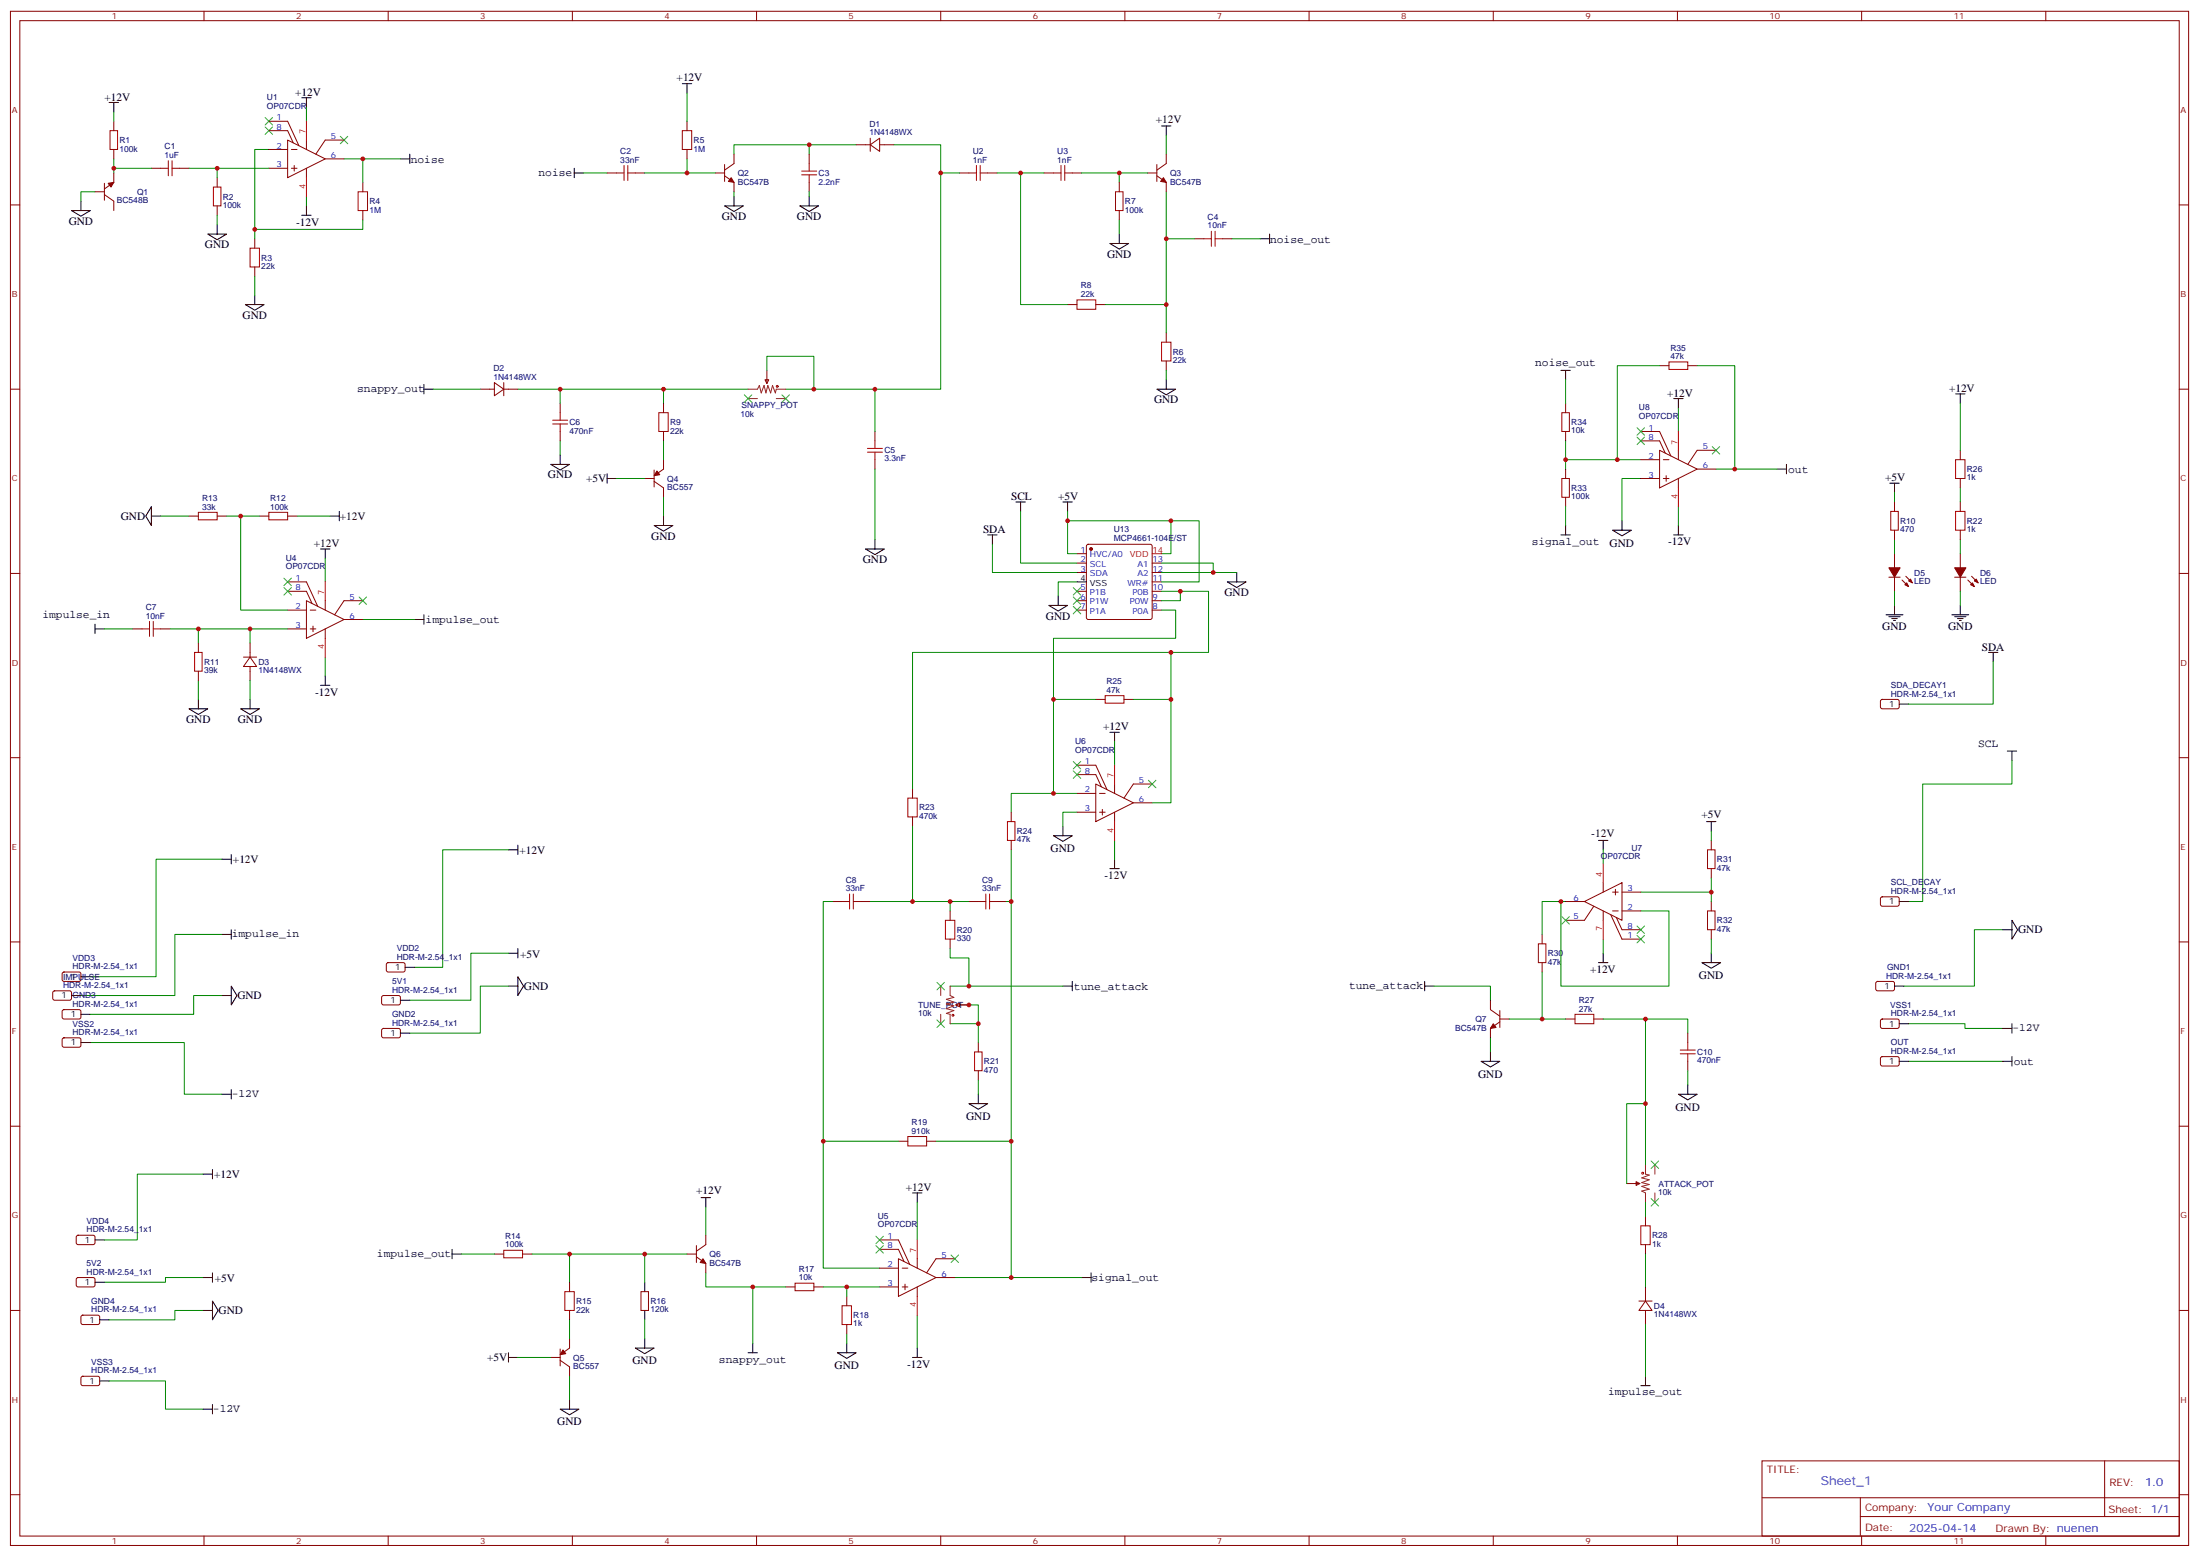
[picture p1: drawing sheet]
<svg xmlns="http://www.w3.org/2000/svg" width="826mm" height="584mm" viewBox="0 0 826 584" stroke-linecap="round" stroke-linejoin="round" font-family="sans-serif">
<g fill="none" stroke="#870000" stroke-width=".38">
<path d="M3.9 4.2h817.8v575.8h-817.8zM7.4 7.8h810.7v568.6h-810.7zM76.6 4.2v3.6M145.7 4.2v3.6M214.9 4.2v3.6M284 4.2v3.6M353.2 4.2v3.6M422.3 4.2v3.6M491.5 4.2v3.6M560.6 4.2v3.6M629.7 4.2v3.6M698.9 4.2v3.6"/>
<path d="M768 4.2v3.6M42.7 45.5v3.5M42.7 56.1v3.5M100.9 56.1h7.1M100.9 49h7.1l2.1 4.6M100.9 45.5h7.1l4.2 9.2M108 52.6l14.1 7-14.1 7.1zM109.4 56.1h2.1M115 52.6v3.5M122.1 59.6h7.1M129.2 52.6h-7.1l-3.5 5.3M257.9 45.5v3.5"/>
<path d="M257.9 56.1v3.5M275.6 57.9v3.5l-3.6 2.5M303.8 57.9v3.5M321.4 54.3h5.3M326.7 54.3l3.5-2.4v4.9zM326.7 51.9v4.9M330.2 54.3h5.3M437.8 57.9v3.5l-3.5 2.5M3.9 76.9h3.5M35.7 72h3.5M39.2 73l3.5 2.5v3.5M39.2 68.8v6.3"/>
<path d="M42.7 64.9v3.5l-3.5 2.5M56.8 63.1h3.6M67.4 63.1h3.5M81.5 66.7v3.5M81.5 77.3v3.5M100.9 63.1h7.1M109.4 63.1h2.1M110.5 62.1v2.1M115 63.1v3.6M136.2 68.4v3.6M136.2 79v3.5M227.9 64.9h3.6"/>
<path d="M238.5 64.9h3.5M268.5 64.9h3.5M272 61.7v6.4M272 66l3.6 2.4v3.6M303.8 68.4v3.6M360.2 64.9h3.5M370.8 64.9h3.5M392 64.9h3.5M402.6 64.9h3.5M420.2 68.4v3.6M420.2 79v3.5M430.8 64.9h3.5"/>
<path d="M434.3 61.7v6.4M434.3 66l3.5 2.4v3.6M818.1 76.9h3.6M95.6 89.6v3.5M448.4 89.6h3.5M459 89.6h3.5M95.6 100.2v3.5M400.8 114.3h3.5M411.4 114.3h3.5M287.9 139v4.9M437.8 124.9v3.5M437.8 135.5v3.5"/>
<path d="M623 137.2h3.6M633.6 137.2h3.6M3.9 146h3.5M180.3 146h5.3M185.6 143.6l3.5 2.4-3.5 2.5zM189.1 146h5.3M189.1 143.6v4.9M210.3 151.3v3.6M249.1 151.3v3.6M287.2 142.5h1.4l-.7 1.4zM587.8 151.3v3.6M818.1 146h3.6"/>
<path d="M210.3 161.9v3.6M242 179.6h3.6M245.6 176.4v6.3M249.1 161.9v3.6M249.1 172.5v3.5l-2.5 1.8M328.5 161.9v3.6M328.5 172.5v3.5M587.8 161.9v3.6M587.8 176v3.6M616 179.6h7M616 172.5h7M616 165.5h7l2.2 4.5"/>
<path d="M616 161.9h7l4.3 9.2M623 169l14.2 7-14.2 7.1zM624.5 179.6h2.1M624.5 172.5h2.1M625.5 178.5v2.1M630.1 169v3.5M630.1 179.6v3.5M637.2 176h7M644.2 169h-7l-3.6 5.3M735.9 169v3.5M735.9 179.6v3.5M70.9 193.7h3.6"/>
<path d="M81.5 193.7h3.6M97.4 193.7h3.5M108 193.7h3.5M245.6 180.6l3.5 2.5v3.5M587.8 186.6v3.5M711.2 188.4v3.5M711.2 199v3.5M735.9 188.4v3.5M735.9 199v3.5M3.9 215.2h3.5M108 218.4h7l4.3 9.1M404.3 207.8h3.5"/>
<path d="M404.3 211.3h3.5M404.3 214.8h3.5M408.1 204.5l.5-.2h23.2l.5 .2 .2 .5v26.8l-.2 .5-.5 .2h-23.2l-.5-.3-.3-.4v-26.8zM432.5 211.3h3.6M432.5 214.8h3.6M432.5 218.4h3.6M709.1 216.6h4.3M711.2 207.8v5.3M711.2 216.6v5.3M714.1 217.7l2.4 2.4M715.5 216.3l2.4 2.4M733.8 216.6h4.2"/>
<path d="M735.9 207.8v5.3M735.9 216.6v5.3M738.8 217.7l2.4 2.4M740.2 216.3l2.4 2.4M818.1 215.2h3.6M49.8 236h3.5M60.4 236h3.5M108 236h7M108 221.9h7l2.2 4.6M108 229h7M115 225.4l14.2 7.1-14.2 7zM116.5 236h2.1"/>
<path d="M116.5 229h2.1M117.5 234.9v2.2M122.1 225.4v3.6M122.1 236v3.5M129.2 232.5h7M136.2 225.4h-7l-3.6 5.3M404.3 221.9h3.5M404.3 225.4h3.5M404.3 229h3.5M432.5 221.9h3.6M432.5 225.4h3.6M432.5 229h3.6"/>
<path d="M74.5 241.3v3.5M74.5 251.9v3.5M91.4 246.6h4.9M93.9 246.6l2.4 3.5h-4.9zM93.9 241.3v5.3M93.9 250.1v5.3M411.4 262.5h3.5M422 262.5h3.5M706.2 262.7l.4-.2h6l.4 .7-.1 2.4-.6 .4-5.9-.1-.5-.6v-2.1zM3.9 284.3h3.5M342.6 296v3.5M404.3 297.7h7.1"/>
<path d="M404.3 290.7h7.1l2.1 4.6M404.3 287.2h7.1l4.2 9.1M411.4 294.2l14.1 7.1-14.1 7zM412.8 297.7h2.1M418.4 294.2v3.5M432.5 294.2h-7l-3.5 5.3M818.1 284.3h3.6M342.6 306.6v3.5M379.6 304.8v3.5M379.6 315.4v3.5M404.3 304.8h7.1M412.8 304.8h2.1"/>
<path d="M413.8 303.7v2.2M418.4 304.8v3.5M425.5 301.3h7M642.4 315.4v3.5M312.6 338.3h3.5M323.2 338.3h3.5M363.7 338.3h3.6M374.3 338.3h3.6M587.8 338.3h7M594.8 338.3l14.1-7v14.1zM601.9 331.3v3.5M605.4 334.8h2.1"/>
<path d="M606.5 333.7v2.1M608.9 334.8h7.1M642.4 326v3.5M642.4 338.3v3.5M706.2 336.8l.4-.3 6 .1 .4 .7-.1 2.3-.6 .5-5.9-.1-.5-.6v-2.1zM3.9 353.5h3.5M356.7 341.8v3.6M356.7 352.4v3.6M578.9 350.7v3.5M598.3 340.1l-3.5 5.3h-7M601.9 341.8v3.6M604.7 343.3l4.2 9.1h7.1"/>
<path d="M605.4 341.8h2.1M606.8 344.3l2.1 4.6h7.1M608.9 341.8h7.1M642.4 348.9v3.5M818.1 353.5h3.6M20 372l.5-.2 5.9 .1 .4 .6v2.4l-.7 .5-5.9-.1-.4-.7v-2.1zM23.6 365l.4-.2h5.9l.5 .7-.1 2.4-.6 .4-6-.1-.4-.6v-2.1zM23.6 379.1l.4-.2h5.9l.5 .7-.1 2.4-.6 .4-6-.1-.4-.6v-2.1zM143.5 373.8l.5-.2h5.9l.4 .7v2.4l-.7 .4h-5.9l-.4-.7v-2.1zM145.3 361.5l.4-.3 6 .1 .4 .6-.1 2.4-.6 .5-5.9-.1-.5-.6v-2.2zM358.8 377.1l1.4-.7v1.4zM358.8 377.1h4.9"/>
<path d="M559.5 375.4v3.5l3.6 2.5M563.1 379.2v6.4M578.9 361.2v3.6M704.4 368.5l.5-.2 5.9 .1 .4 .6v2.4l-.7 .4h-5.9l-.4-.7v-2.1zM23.6 389.7l.4-.2h5.9l.5 .7-.1 2.4-.6 .4-6-.1-.4-.6v-2.1zM143.5 386.1l.5-.2 5.9 .1 .4 .6v2.4l-.7 .5-5.9-.1-.4-.6v-2.2zM367.3 391.2v3.6M563.1 383.5l-3.6 2.4v3.6M563.1 382.4h3.5M587.8 382.4h3.5M598.3 382.4h3.6M633.6 387.7v3.5"/>
<path d="M633.6 398.3v3.5M706.2 382.6l.4-.2 6 .1 .4 .6-.1 2.4-.6 .4h-5.9l-.5-.7v-2.1zM706.2 396.7l.4-.2 6 .1 .4 .6-.1 2.4-.6 .4h-5.9l-.5-.7v-2.1zM367.3 401.8v3.5M3.9 422.6h3.5M337.3 428.3h3.5M347.9 428.3h3.5M818.1 422.6h3.6M610.7 444.1h4.9M614.2 443.4l1.4 .7-1.4 .8zM617.7 456.5v3.5M28.8 463.8l.5-.3 5.9 .1 .5 .7-.1 2.3-.6 .5-6-.1-.4-.6v-2.1z"/>
<path d="M28.8 479.6l.5-.2 5.9 .1 .5 .6-.1 2.4-.6 .5-6-.1-.4-.7v-2.1zM185.6 470.6h3.5M196.2 470.6h3.5M257.9 470.6h3.5M261.4 467.4v6.4M261.4 471.7l3.6 2.4v3.6M265 463.5v3.6l-3.6 2.4M330.2 475.9h7.1M330.2 468.8h7.1l2.1 4.6M330.2 465.3h7.1l4.2 9.2M337.3 472.4l14.1 7-14.1 7.1zM338.7 475.9h2.1"/>
<path d="M344.3 472.4v3.5M351.4 479.4h7.1M358.5 472.4h-7.1l-3.5 5.3M617.7 467.1v3.5M3.9 491.8h3.5M30.6 493.7l.5-.2 5.9 .1 .4 .6v2.4l-.7 .5-5.9-.1-.4-.6v-2.2zM213.8 481.2v3.5M213.8 491.8v3.5M240.6 484.7h2.9v7.1h-2.9zM295 483h3.5M305.5 483h3.6M317.9 486.5v3.5"/>
<path d="M317.9 497.1v3.5M330.2 483h7.1M338.7 483h2.1M339.8 481.9v2.1M344.3 483v3.5M615.3 488.2h4.9M617.7 488.2l2.5 3.6h-4.9zM617.7 483v5.2M617.7 491.8v5.3M818.1 491.8h3.6M30.6 516.7l.5-.2h5.9l.4 .7v2.4l-.7 .4-5.9-.1-.4-.6v-2.1zM206.8 509.4h3.5"/>
<path d="M210.3 506.2v6.4M210.3 510.5l3.5 2.4v3.6M213.8 502.4v3.5l-2.5 1.7M661.5 548.2h156.6v28.2h-156.6zM790.1 548.2v20.9M3.9 560.9h3.5M76.6 576.4v3.6M145.7 576.4v3.6M214.9 576.4v3.6M284 576.4v3.6M353.2 576.4v3.6M422.3 576.4v3.6"/>
<path d="M491.5 576.4v3.6M560.6 576.4v3.6M629.7 576.4v3.6M661.5 562.1h156.5M698.4 569.1h119.6M698.4 562.1v14.1M698.9 576.4v3.6M768 576.4v3.6M818.1 560.9h3.6"/>
</g>
<g fill="none" stroke="#000" stroke-width=".38">
<path d="M41 38.5h3.5M42.7 38.5v3.5M113.3 36.7h3.5M115 36.7v3.5M256.2 31.4h3.5M257.9 31.4v3.5M150.3 59.6h3.5M153.8 57.9v3.5M436.1 47.3h3.5M437.8 47.3v3.5M26.8 79h7.1l-3.5 2.1zM30.4 75.5v3.5"/>
<path d="M115 77.3v3.5M215.6 64.9h3.5M215.6 63.1v3.6M272 77.3h7.1l-3.5 2.1zM275.6 73.7v3.6M300.2 77.3h7.1l-3.5 2.1zM303.8 73.7v3.6M78 87.8h7.1l-3.6 2.2zM81.5 84.3v3.5M113.3 80.8h3.5M416.7 91.4h7l-3.5 2.1zM420.2 87.8v3.6"/>
<path d="M473.1 89.6h3.5M476.6 87.8v3.6M92.1 114.3h7.1l-3.6 2.1zM95.6 110.8v3.5M586 139h3.5M587.8 139v3.5M159.1 146h3.6M159.1 144.3v3.5M434.3 146h7.1l-3.6 2.2zM437.8 142.5v3.5M628.3 149.6h3.6M630.1 149.6v3.5"/>
<path d="M734.2 147.8h3.5M735.9 147.8v3.5M206.8 174.3h7l-3.5 2.1zM210.3 170.7v3.6M227.9 179.6h3.6M227.9 177.8v3.5M667.1 176h3.6M670.7 174.3v3.5M56.8 190.1v7.1l-2.1-3.5zM56.8 193.7h3.6M123.9 193.7h3.5M127.4 191.9v3.5"/>
<path d="M245.6 197.2h7l-3.5 2.1zM249.1 193.7v3.5M381.4 188.4h3.5M383.2 188.4v3.5M399 188.4h3.6M400.8 188.4v3.5M587.8 197.2v3.5M605.4 199h7.1l-3.6 2.1zM608.9 195.4v3.6M630.1 197.2v3.5M709.5 181.3h3.5M711.2 181.3v3.6"/>
<path d="M120.3 206h3.6M122.1 206v3.5M324.9 206h7.1l-3.5 2.1zM328.5 202.5v3.5M370.8 200.7h3.5M372.6 200.7v3.6M404.3 218.4h3.5M460.8 218.4h7l-3.5 2.1zM464.3 214.8v3.6M586 200.7h3.5M628.3 200.7h3.6M35.7 236h3.5"/>
<path d="M35.7 234.2v3.6M155.6 232.5h3.5M159.1 230.7v3.5M393.7 227.2h7.1l-3.5 2.1zM397.3 223.7v3.5M708.1 230.7h6.3M709.1 231.4h4.3M710.2 232.1h2.1M710.9 232.8h.7M711.2 227.2v3.5M732.8 230.7h6.3M733.8 231.4h4.2"/>
<path d="M734.9 232.1h2.1M735.6 232.8h.7M735.9 227.2v3.5M120.3 257.2h3.6M122.1 253.6v3.6M746.5 244.8h3.5M748.3 244.8v3.6M70.9 266h7.1l-3.5 2.1zM74.5 262.5v3.5M90.3 266h7.1l-3.5 2.1zM93.9 262.5v3.5M416.7 274.8h3.5"/>
<path d="M418.4 274.8v3.5M713 264.2h3.5M753.6 281.9h3.5M755.3 281.9v3.5M190.9 318.9h3.5M194.4 317.1v3.6M395.5 313.6h7.1l-3.6 2.1zM399 310.1v3.5M600.1 315.4h3.5M601.9 315.4v3.5M640.7 308.3h3.5M642.4 308.3v3.6"/>
<path d="M83.3 322.4h3.5M86.8 320.7v3.5M416.7 326h3.5M418.4 322.4v3.6M713 338.3h3.5M83.3 350.7h3.5M86.8 348.9v3.5M190.9 357.7h3.5M194.4 356v3.5M601.9 357.7v3.5M642.4 357.7v3.5M751.8 348.9h3.5"/>
<path d="M755.3 345.4l2.1 3.5-2.1 3.5zM26.8 373.6h3.6M30.4 366.5h3.5M83.3 373.6h3.5M86.8 370.1l2.1 3.5-2.1 3.5zM150.3 375.4h3.5M152.1 363h3.5M190.9 370.1h3.5M194.4 366.5l2.1 3.6-2.1 3.5zM399 370.1h3.6M402.6 368.3v3.5M534.8 370.1h3.6"/>
<path d="M534.8 368.3v3.5M600.1 361.2h3.5M638.9 361.2h7.1l-3.6 2.2zM711.2 370.1h3.6M30.4 380.6h3.5M30.4 391.2h3.5M150.3 387.7h3.5M556 398.3h7.1l-3.6 2.1zM559.5 394.8v3.5M713 398.3h3.5M713 384.2h3.5M751.8 398.3h3.5"/>
<path d="M751.8 385.9h3.5M755.3 384.2v3.5M755.3 396.5v3.5M83.3 410.6h3.5M86.8 408.9v3.5M363.7 414.2h7.1l-3.5 2.1zM367.3 410.6v3.6M630.1 410.6h7.1l-3.6 2.1zM633.6 407.1v3.5M79.8 438.9v3.5M76.2 440.6h3.6M263.2 449.4h3.5"/>
<path d="M265 449.4v3.6M342.6 447.7h3.5M344.3 447.7v3.5M35.7 465.3h3.5M76.2 479.4h3.6M79.8 477.7v3.5M169.7 470.6h3.5M169.7 468.8v3.6M406.1 479.4h3.5M409.6 477.7v3.5M35.7 481.2h3.5M37.4 495.3h3.6"/>
<path d="M76.2 491.8h3.6M79.8 488.2l2.1 3.6-2.1 3.5zM242 481.2v3.5M242 491.8v3.5M37.4 518.2h3.6M190.9 509.4h3.5M190.9 507.6v3.6M238.5 505.9h7.1l-3.6 2.1zM242 502.4v3.5M280.8 507.6h3.6M282.6 504.1v3.5M314.4 507.6h7l-3.5 2.2z"/>
<path d="M317.9 504.1v3.5M342.6 509.4h3.5M344.3 505.9v3.5M616 520h3.5M617.7 516.5v3.5M76.2 528.8h3.6M79.8 527v3.6M210.3 528.8h7l-3.5 2.1zM213.8 525.3v3.5"/>
</g>
<g fill="none" stroke="#008700" stroke-width=".38">
<path d="M257.9 34.9v10.6M42.7 42v3.5M42.7 59.6v5.3M100.9 56.1h-5.3v33.5M115 40.2v5.3M129.2 59.6h21.1M136.2 59.6v8.8M257.9 59.6v5.3h-15.9M303.8 54.3v3.6M321.4 54.3h-45.8v3.6M335.5 54.3h17.7v10.6h7M437.8 50.8v7.1"/>
<path d="M35.7 72h-5.3v3.5M42.7 63.1h14.1M70.9 63.1h10.6v3.6M81.5 63.1h19.4M115 73.7v3.6M219.1 64.9h8.8M257.9 64.9h10.6M275.6 72v1.7M303.8 72v1.7M353.2 64.9v81.1h-24.7v15.9M374.3 64.9h17.7M383.2 64.9v49.4h17.6"/>
<path d="M406.1 64.9h14.1v3.5M420.2 64.9h10.6M437.8 72v52.9M81.5 80.8v3.5M136.2 82.5v3.6h-40.6M420.2 82.5v5.3M437.8 89.6h10.6M462.5 89.6h10.6M95.6 103.7v7.1M414.9 114.3h22.9M287.9 139v-5.3h17.6v12.3M437.8 139v3.5"/>
<path d="M623 137.2h-15.8v35.3M637.2 137.2h14.1v38.8h-7.1M162.7 146h17.6M194.4 146h15.9M249.1 146h-38.8v5.3M280.8 146h-31.7v5.3M295 146h33.5M587.8 142.5v8.8M630.1 153.1v8.8M735.9 151.3v17.7M210.3 165.5v5.2M231.5 179.6h10.5"/>
<path d="M249.1 165.5v7M328.5 176v26.5M587.8 165.5v10.5M587.8 172.5h28.2M616 179.6h-7.1v15.8M651.3 176h15.8M60.4 193.7h10.5M85.1 193.7h5.2v35.3h17.7M90.3 193.7h7.1M111.5 193.7h12.4M249.1 186.6v7.1M383.2 191.9v19.4h21.1"/>
<path d="M400.8 191.9v3.5M439.6 195.4h10.6v23h-14.1M587.8 190.1v7.1M630.1 190.1v7.1M711.2 184.9v3.5M735.9 183.1v5.3M122.1 209.5v8.9M372.6 204.3v10.5h31.7M404.3 207.8h-3.5v-12.4h38.8v12.4h-3.5M404.3 218.4h-7v5.3M436.1 211.3h19.4v3.5M436.1 214.8h28.2"/>
<path d="M711.2 202.5v5.3M735.9 202.5v5.3M39.2 236h10.6M63.9 236h10.6v5.3M74.5 236h19.4v5.3M93.9 236h14.1M136.2 232.5h19.4M436.1 229h5.3v10.5h-45.9v23M436.1 221.9h17.6v22.9h-14.1M443.1 221.9v3.5h-7M711.2 221.9v5.3M735.9 221.9v5.3"/>
<path d="M74.5 255.4v7.1M93.9 255.4v7.1M122.1 246.6v7M748.3 248.4v15.8h-31.8M411.4 262.5h-15.9v35.2M418.4 278.3v8.9M425.5 262.5h14.1v38.8h-7.1M439.6 262.5v-17.7h-97v51.2M404.3 297.7h-24.7v7.1M755.3 285.4v8.8h-33.5v44.1h-5.3M190.9 318.9h-24.7v44.1h-10.6M342.6 310.1v28.2"/>
<path d="M379.6 318.9v19.4M404.3 304.8h-5.3v5.3M418.4 315.4v7M601.9 318.9v5.3M642.4 311.9v3.5M83.3 322.4h-24.7v44.1h-24.7M312.6 338.3h-3.5v90M326.7 338.3h37M356.7 338.3v3.5M377.9 338.3h1.7v90M586 338.3v31.8h40.6v-28.3h-10.6M587.8 338.3h-8.9v12.4"/>
<path d="M642.4 329.5v5.3h-26.4M642.4 334.8v3.5M83.3 350.7h-17.6v22.9h-35.3M190.9 357.7h-14.1v17.7h-23M356.7 356v3.5h7v10.6M601.9 352.4v5.3M642.4 352.4v5.3M751.8 348.9h-10.6v21.2h-26.4M83.3 373.6h-10.6v7h-38.8M190.9 370.1h-10.6v17.6h-26.5M356.7 370.1h42.3M360.2 377.1h7.1v7.1"/>
<path d="M538.4 370.1h21.1v5.3M578.9 364.8v17.6M33.9 391.2h35.3v19.4h14.1M356.7 384.2h10.6v7M559.5 389.5v5.3M566.6 382.4h21.2M601.9 382.4h31.7v5.3M617.7 382.4v54.7M716.5 384.2h21.2v1.7h14.1M716.5 398.3h35.3M367.3 405.3v5.3M617.7 414.2h-7v29.9"/>
<path d="M633.6 401.8v5.3M337.3 428.3h-28.2v47.6h21.1M351.4 428.3h28.2v51.1h-21.1M76.2 440.6h-24.7v24.7h-12.3M265 453v10.5M344.3 451.2v14.1M617.7 451.2v5.3M76.2 479.4h-14.1v1.8h-22.9M173.2 470.6h12.4M199.7 470.6h14.1v10.6M213.8 470.6h28.2v10.6M242 470.6h15.9"/>
<path d="M265 477.7v5.3h17.6v21.1M379.6 479.4h26.5M617.7 470.6v12.4M76.2 491.8h-10.5v3.5h-24.7M213.8 495.3v7.1M242 495.3v7.1M282.6 483h12.4M309.1 483h8.8v3.5M317.9 483h12.3M344.3 493.5v12.4M617.7 497.1v19.4M41 518.2h21.1v10.6h14.1"/>
<path d="M194.4 509.4h12.4M213.8 516.5v8.8M317.9 500.6v3.5"/>
</g>
<g fill="none" stroke="#a10000" stroke-width=".38">
<path d="M41.3 49h2.8v7.1h-2.8zM256.2 49h3.5v7.1h-3.5zM60.4 63.1h2.8M63.2 60.3v5.7M64.6 63.1h2.8M64.6 60.3v5.7M80.1 70.2h2.8v7.1h-2.8zM134.4 72h3.6v7h-3.6zM231.5 64.9h2.8M234.3 62.1v5.6M235.7 62.1v5.6M235.7 64.9h2.8"/>
<path d="M301 65.6h5.6M301 64.2h5.6M303.8 61.4v2.8M303.8 65.6v2.8M363.7 64.9h2.9M366.6 62.1v5.6M368 64.9h2.8M368 62.1v5.6M395.5 64.9h2.8M398.3 62.1v5.6M399.7 64.9h2.9M399.7 62.1v5.6"/>
<path d="M418.8 72h2.8v7h-2.8zM93.9 93.1h3.5v7.1h-3.5zM451.9 89.6h2.9M454.8 86.8v5.6M456.2 89.6h2.8M456.2 86.8v5.6M404.3 112.5h7.1v3.6h-7.1zM436.1 128.4h3.5v7.1h-3.5zM626.6 135.8h7v2.8h-7zM207.5 159.1h5.6M207.5 157.7h5.6M210.3 154.9v2.8"/>
<path d="M210.3 159.1v2.8M247.3 154.9h3.6v7h-3.6zM586.4 154.9h2.8v7h-2.8zM325.6 169.7h5.7M325.6 168.3h5.7M328.5 165.5v2.8M328.5 169.7v2.8M586.4 179.6h2.8v7h-2.8zM734.2 172.5h3.5v7.1h-3.5zM74.5 192.3h7v2.8h-7zM100.9 192.3h7.1v2.8h-7.1zM709.8 191.9h2.8v7.1h-2.8z"/>
<path d="M734.2 191.9h3.5v7.1h-3.5zM53.3 236h2.8M56.1 233.2v5.6M57.5 236h2.9M57.5 233.2v5.6M73.1 244.8h2.8v7.1h-2.8zM414.9 261.1h7.1v2.8h-7.1zM340.8 299.5h3.5v7.1h-3.5zM378.2 308.3h2.8v7.1h-2.8zM641 318.9h2.9v7.1h-2.9zM316.1 338.3h2.8M318.9 335.5v5.6"/>
<path d="M320.4 335.5v5.6M320.4 338.3h2.8M367.3 338.3h2.8M370.1 335.5v5.6M371.5 338.3h2.8M371.5 335.5v5.6M354.9 345.4h3.6v7h-3.6zM577.5 354.2h2.9v7h-2.9zM641 341.8h2.9v7.1h-2.9zM365.9 394.8h2.8v7h-2.8zM591.3 380.6h7v3.6h-7zM630.8 395.5h5.6"/>
<path d="M630.8 394.1h5.6M633.6 391.2v2.9M633.6 395.5v2.8M340.8 426.5h7.1v3.5h-7.1zM189.1 469.2h7.1v2.8h-7.1zM616 460h3.5v7.1h-3.5zM212.1 484.7h3.5v7.1h-3.5zM298.5 481.5h7v2.9h-7zM316.1 490h3.6v7.1h-3.6z"/>
<circle cx="291.8" cy="145" r=".35"/>
<circle cx="357.8" cy="381" r=".35"/>
<circle cx="616.7" cy="440.3" r=".35"/>
</g>
<g fill="#870000" stroke="#870000" stroke-width=".38">
<path d="M274.5 66.7l1.1 1.7-2.2-.3z"/>
<path d="M436.8 66.7l1 1.7-2.1-.3z"/>
<path d="M246.6 176.7l1.1 1.5-2.1 .3z"/>
<path d="M211.3 506.6l1.1 1.4-2.1 .4z"/>
<path d="M40.6 68.8l2.1-.4-1 1.8z"/>
<path d="M263.9 472.4l1.1 1.7-2.1-.3z"/>
<path d="M560.6 384.2l1.1 1.4-2.2 .3z"/>
<path d="M709.1 213.1h4.3l-2.2 3.5z"/>
<path d="M716.5 218l.7-.7 .7 1.4z"/>
<path d="M715.1 219.4l.7-.7 .7 1.4z"/>
<path d="M733.8 213.1h4.2l-2.1 3.5z"/>
<path d="M741.2 218l.7-.7 .7 1.4z"/>
<path d="M739.8 219.4l.7-.7 .7 1.4z"/>
<circle cx="409.6" cy="206" r=".53"/>
</g>
<g fill="none" stroke="#f00" stroke-width=".38">
<path d="M115 45.5v7.1M115 66.7v7M630.1 161.9v7.1M630.1 183.1v7M122.1 218.4v7M432.5 207.8h3.6M122.1 239.5v7.1M418.4 287.2v7M418.4 308.3v7.1M601.9 324.2v7.1M601.9 345.4v7M344.3 465.3v7.1"/>
<path d="M344.3 486.5v7"/>
</g>
<g fill="none" stroke="#3c3" stroke-width=".38">
<path d="M99.5 44.1l2.8 2.8M99.5 47.6l2.8 2.8M102.3 44.1l-2.8 2.8M102.3 47.6l-2.8 2.8M127.7 51.2l2.9 2.8M130.6 51.2l-2.9 2.8M279.4 148.2l2.9 2.8M282.3 148.2l-2.9 2.8M293.5 148.2l2.9 2.8M296.4 148.2l-2.9 2.8M614.6 164l2.8 2.9M614.6 160.5l2.8 2.8"/>
<path d="M617.4 164l-2.8 2.9M617.4 160.5l-2.8 2.8M642.8 167.6l2.8 2.8M645.6 167.6l-2.8 2.8M106.6 217l2.8 2.8M109.4 217l-2.8 2.8M106.6 220.5l2.8 2.8M109.4 220.5l-2.8 2.8M134.8 224l2.8 2.8M137.6 224l-2.8 2.8M402.9 220.5l2.8 2.8M402.9 224l2.8 2.8"/>
<path d="M402.9 227.5l2.8 2.9M405.7 220.5l-2.8 2.8M405.7 224l-2.8 2.8M405.7 227.5l-2.8 2.9M402.9 289.3l2.8 2.8M402.9 285.7l2.8 2.9M405.7 289.3l-2.8 2.8M405.7 285.7l-2.8 2.9M431.1 292.8l2.9 2.8M434 292.8l-2.9 2.8M586.4 344l2.8 2.8M589.2 344l-2.8 2.8"/>
<path d="M614.6 351l2.8 2.8M614.6 347.5l2.8 2.8M617.4 351l-2.8 2.8M617.4 347.5l-2.8 2.8M351.8 368.7l2.8 2.8M354.6 368.7l-2.8 2.8M351.8 382.8l2.8 2.8M354.6 382.8l-2.8 2.8M619.9 435.7l2.8 2.8M622.7 435.7l-2.8 2.8M619.9 449.8l2.8 2.8M622.7 449.8l-2.8 2.8"/>
<path d="M328.8 467.4l2.8 2.9M328.8 463.9l2.8 2.8M331.6 467.4l-2.8 2.9M331.6 463.9l-2.8 2.8M357 471l2.9 2.8M359.9 471l-2.9 2.8"/>
</g>
<path d="M280.8 146h3.6l.7-1.4 .7 2.9 1-2.9 .7 2.9 .8-2.9 1 2.9 .7-2.9 1.1 2.9 .3-1.5h3.6M280.8 149.6h3.6M291.4 149.6h3.6M353.2 370.1v3.5M356.7 370.1v3.5l1.4 .7-2.8 .7 2.8 1.1-2.8 .7 2.8 .7-2.8 1 2.8 .7-2.8 1.1 1.4 .3v3.6M353.2 380.6v3.6M617.7 437.1v3.5l1.5 .4-2.9 1 2.9 .7-2.9 1.1 2.9 .7-2.9 .7 2.9 1.1-2.9 .7 1.4 .7v3.5M621.3 437.1v3.5M621.3 447.7v3.5" fill="none" stroke="#8c2424" stroke-width=".38"/>
<g fill="#c00">
<circle cx="42.7" cy="63.1" r=".88"/>
<circle cx="81.5" cy="63.1" r=".88"/>
<circle cx="136.2" cy="59.6" r=".88"/>
<circle cx="95.6" cy="86.1" r=".88"/>
<circle cx="257.9" cy="64.9" r=".88"/>
<circle cx="303.8" cy="54.3" r=".88"/>
<circle cx="420.2" cy="64.9" r=".88"/>
<circle cx="437.8" cy="114.3" r=".88"/>
<circle cx="383.2" cy="64.9" r=".88"/>
<circle cx="437.8" cy="89.6" r=".88"/>
<circle cx="353.2" cy="64.9" r=".88"/>
<circle cx="328.5" cy="146" r=".88"/>
<circle cx="249.1" cy="146" r=".88"/>
<circle cx="210.3" cy="146" r=".88"/>
<circle cx="74.5" cy="236" r=".88"/>
<circle cx="93.9" cy="236" r=".88"/>
<circle cx="90.3" cy="193.7" r=".88"/>
<circle cx="213.8" cy="470.6" r=".88"/>
<circle cx="242" cy="470.6" r=".88"/>
<circle cx="282.6" cy="483" r=".88"/>
<circle cx="317.9" cy="483" r=".88"/>
<circle cx="309.1" cy="428.3" r=".88"/>
<circle cx="379.6" cy="428.3" r=".88"/>
<circle cx="356.7" cy="338.3" r=".88"/>
<circle cx="342.6" cy="338.3" r=".88"/>
<circle cx="379.6" cy="338.3" r=".88"/>
<circle cx="395.5" cy="297.7" r=".88"/>
<circle cx="439.6" cy="262.5" r=".88"/>
<circle cx="379.6" cy="479.4" r=".88"/>
<circle cx="578.9" cy="382.4" r=".88"/>
<circle cx="586" cy="338.3" r=".88"/>
<circle cx="642.4" cy="334.8" r=".88"/>
<circle cx="587.8" cy="172.5" r=".88"/>
<circle cx="607.2" cy="172.5" r=".88"/>
<circle cx="651.3" cy="176" r=".88"/>
<circle cx="400.8" cy="195.4" r=".88"/>
<circle cx="395.5" cy="262.5" r=".88"/>
<circle cx="439.6" cy="244.8" r=".88"/>
<circle cx="443.1" cy="221.9" r=".88"/>
<circle cx="455.5" cy="214.8" r=".88"/>
<circle cx="439.6" cy="195.4" r=".88"/>
<circle cx="363.7" cy="370.1" r=".88"/>
<circle cx="367.3" cy="384.2" r=".88"/>
<circle cx="363.7" cy="377.1" r=".88"/>
<circle cx="617.7" cy="382.4" r=".88"/>
<circle cx="617.7" cy="414.2" r=".88"/>
<circle cx="305.5" cy="146" r=".88"/>
</g>
<text font-size="4.6" fill="#00f" x="683.6" y="557.2">Sheet_1</text>
<g font-size="4.2">
<text x="110.8" y="36">+12V</text>
<text x="254" y="30.2">+12V</text>
<text x="39.2" y="37.7">+12V</text>
<text x="433.9" y="46.1">+12V</text>
<text x="154.2" y="61">noise</text>
<text x="202.2" y="66">noise</text>
<text x="271" y="82.5">GND</text>
<text x="299.2" y="82.5">GND</text>
<text x="25.8" y="84.3">GND</text>
<text x="111.2" y="84.7">-12V</text>
<text x="76.9" y="93.1">GND</text>
<text x="476.8" y="91">noise_out</text>
<text x="415.6" y="96.7">GND</text>
<text x="91.1" y="119.6">GND</text>
<text x="576.3" y="137.4">noise_out</text>
<text x="134.1" y="147.2">snappy_out</text>
<text x="625.9" y="148.9">+12V</text>
<text x="731.7" y="147.1">+12V</text>
<text x="433.2" y="151.3">GND</text>
<text x="205.7" y="179.6">GND</text>
<text x="671.3" y="177.4">out</text>
<text x="220.1" y="181">+5V</text>
<text x="707.7" y="180.6">+5V</text>
<text x="379.6" y="187.7">SCL</text>
<text x="397.3" y="187.7">+5V</text>
<text x="45.4" y="195.1">GND</text>
<text x="127.6" y="195.1">+12V</text>
<text x="244.5" y="202.5">GND</text>
<text x="369" y="200">SDA</text>
<text x="117.9" y="205.3">+12V</text>
<text x="575.1" y="204.4">signal_out</text>
<text x="604.3" y="205.1">GND</text>
<text x="626.3" y="204.6">-12V</text>
<text x="323.9" y="211.3">GND</text>
<text x="459.7" y="223.7">GND</text>
<text x="15.9" y="231.9">impulse_in</text>
<text x="159.8" y="233.9">impulse_out</text>
<text x="392.7" y="232.5">GND</text>
<text x="706.6" y="236.4">GND</text>
<text x="731.3" y="236.4">GND</text>
<text x="744" y="244.1">SDA</text>
<text x="118.3" y="261.1">-12V</text>
<text x="69.9" y="271.3">GND</text>
<text x="89.3" y="271.3">GND</text>
<text x="414.2" y="274.1">+12V</text>
<text x="742.6" y="280.3">SCL</text>
<text x="638.8" y="307.1">+5V</text>
<text x="597.4" y="314.2">-12V</text>
<text x="87.5" y="323.8">+12V</text>
<text x="195.1" y="320.3">+12V</text>
<text x="394.4" y="319.6">GND</text>
<text x="414.6" y="329.8">-12V</text>
<text x="87" y="351.6">impulse_in</text>
<text x="757.6" y="350.3">GND</text>
<text x="195.2" y="359.4">+5V</text>
<text x="596.9" y="365.2">+12V</text>
<text x="196.7" y="371.5">GND</text>
<text x="403.2" y="371.5">tune_attack</text>
<text x="506.4" y="371.1">tune_attack</text>
<text x="637.8" y="367.4">GND</text>
<text x="89.1" y="375">GND</text>
<text x="755.5" y="387">-12V</text>
<text x="756" y="399.7">out</text>
<text x="554.9" y="404.5">GND</text>
<text x="87" y="411.7">-12V</text>
<text x="629" y="416.8">GND</text>
<text x="362.7" y="420.2">GND</text>
<text x="80.4" y="442">+12V</text>
<text x="261.3" y="448.2">+12V</text>
<text x="340.1" y="447">+12V</text>
<text x="141.5" y="471.6">impulse_out</text>
<text x="80.6" y="481.1">+5V</text>
<text x="409.8" y="480.8">signal_out</text>
<text x="82.1" y="493.2">GND</text>
<text x="182.9" y="510.8">+5V</text>
<text x="237.5" y="511.9">GND</text>
<text x="269.9" y="511.4">snappy_out</text>
<text x="313.3" y="513.6">GND</text>
<text x="340.5" y="513.3">-12V</text>
<text x="603.7" y="523.4">impulse_out</text>
<text x="79.9" y="529.9">-12V</text>
<text x="209.2" y="534.8">GND</text>
</g>
<g font-size="4.2" fill="#00f">
<text x="805.3" y="557.5">1.0</text>
<text x="723.7" y="567">Your Company</text>
<text x="716.7" y="574.8">2025-04-14</text>
</g>
<g font-size="3.9" fill="#800">
<text x="663.3" y="552.8">TITLE:</text>
<text x="791.9" y="557.5">REV:</text>
<text x="700.2" y="567">Company:</text>
<text x="791.5" y="567.6">Sheet: 1/1</text>
<text x="700.2" y="574.7">Date:</text>
<text x="749.2" y="574.8">Drawn By: nuenen</text>
</g>
<g font-size="3.2" fill="#800">
<text x="42" y="7.2">1</text>
<text x="111.2" y="7.2">2</text>
<text x="180.3" y="7.2">3</text>
<text x="249.4" y="7.2">4</text>
<text x="318.6" y="7.2">5</text>
<text x="387.7" y="7.2">6</text>
<text x="456.9" y="7.2">7</text>
<text x="526" y="7.2">8</text>
<text x="595.2" y="7.2">9</text>
<text x="664.3" y="7.2">10</text>
<text x="733.5" y="7.2">11</text>
<text x="4.4" y="42.3">A</text>
<text x="818.7" y="42.3">A</text>
<text x="4.4" y="111.5">B</text>
<text x="818.7" y="111.5">B</text>
<text x="4.4" y="180.6">C</text>
<text x="818.7" y="180.6">C</text>
<text x="4.4" y="249.8">D</text>
<text x="818.7" y="249.8">D</text>
<text x="4.4" y="318.9">E</text>
<text x="818.7" y="318.9">E</text>
<text x="4.4" y="388.1">F</text>
<text x="818.7" y="388.1">F</text>
<text x="4.4" y="457.2">G</text>
<text x="818.7" y="457.2">G</text>
<text x="4.4" y="526.3">H</text>
<text x="818.7" y="526.3">H</text>
<text x="42" y="579.4">1</text>
<text x="111.2" y="579.4">2</text>
<text x="180.3" y="579.4">3</text>
<text x="249.4" y="579.4">4</text>
<text x="318.6" y="579.4">5</text>
<text x="387.7" y="579.4">6</text>
<text x="456.9" y="579.4">7</text>
<text x="526" y="579.4">8</text>
<text x="595.2" y="579.4">9</text>
<text x="664.3" y="579.4">10</text>
<text x="733.5" y="579.4">11</text>
</g>
<g font-size="3.2" fill="#000080">
<text x="100.2" y="40.8">OP07CDR</text>
<text x="100.2" y="37.5">U1</text>
<text x="326.4" y="47.6">D1</text>
<text x="44.8" y="53.7">R1</text>
<text x="260.4" y="53.7">R5</text>
<text x="326.4" y="50.8">1N4148WX</text>
<text x="44.8" y="56.9">100k</text>
<text x="61.8" y="59.3">1uF</text>
<text x="61.8" y="56.1">C1</text>
<text x="232.9" y="57.8">C2</text>
<text x="260.4" y="56.9">1M</text>
<text x="365.2" y="57.8">U2</text>
<text x="396.9" y="57.8">U3</text>
<text x="232.9" y="61">33nF</text>
<text x="365.2" y="61">1nF</text>
<text x="396.9" y="61">1nF</text>
<text x="277" y="69.3">BC547B</text>
<text x="277" y="66">Q2</text>
<text x="307.3" y="69.3">2.2nF</text>
<text x="307.3" y="66">C3</text>
<text x="439.2" y="69.3">BC547B</text>
<text x="439.2" y="66">Q3</text>
<text x="43.9" y="76.2">BC548B</text>
<text x="51.5" y="73">Q1</text>
<text x="83.6" y="74.9">R2</text>
<text x="138.7" y="76.6">R4</text>
<text x="422.3" y="76.7">R7</text>
<text x="83.6" y="78">100k</text>
<text x="138.7" y="79.8">1M</text>
<text x="422.3" y="79.8">100k</text>
<text x="453.4" y="82.5">C4</text>
<text x="453.4" y="85.7">10nF</text>
<text x="98.1" y="101">22k</text>
<text x="98.1" y="97.8">R3</text>
<text x="405.7" y="111.5">22k</text>
<text x="405.7" y="108.3">R8</text>
<text x="627.1" y="131.6">R35</text>
<text x="440.3" y="136.3">22k</text>
<text x="440.3" y="133.1">R6</text>
<text x="627.1" y="134.8">47k</text>
<text x="185.3" y="142.5">1N4148WX</text>
<text x="185.3" y="139.3">D2</text>
<text x="278.4" y="153.3">SNAPPY_POT</text>
<text x="615.3" y="154">U8</text>
<text x="213.8" y="159.5">C6</text>
<text x="251.6" y="159.5">R9</text>
<text x="278" y="156.5">10k</text>
<text x="589.9" y="159.5">R34</text>
<text x="615.3" y="157.2">OP07CDR</text>
<text x="213.8" y="162.7">470nF</text>
<text x="251.6" y="162.7">22k</text>
<text x="589.9" y="162.6">10k</text>
<text x="332" y="173.1">3.3nF</text>
<text x="332" y="170.2">C5</text>
<text x="738.4" y="177.1">R26</text>
<text x="250.5" y="183.9">BC557</text>
<text x="250.5" y="180.7">Q4</text>
<text x="589.9" y="184.3">R33</text>
<text x="738.4" y="180.3">1k</text>
<text x="75.9" y="191.2">33k</text>
<text x="75.9" y="188">R13</text>
<text x="101.4" y="191.2">100k</text>
<text x="101.4" y="188">R12</text>
<text x="589.9" y="187.4">100k</text>
<text x="713.4" y="196.6">R10</text>
<text x="738.4" y="196.5">R22</text>
<text x="418.2" y="203">MCP4661-104E/ST</text>
<text x="418.2" y="199.8">U13</text>
<text x="713.4" y="199.8">470</text>
<text x="738.4" y="199.7">1k</text>
<text x="107.3" y="213.6">OP07CDR</text>
<text x="107.3" y="210.4">U4</text>
<text x="718.6" y="219.1">LED</text>
<text x="718.6" y="216.1">D5</text>
<text x="743.3" y="219.1">LED</text>
<text x="743.3" y="216.1">D6</text>
<text x="54.7" y="232.1">10nF</text>
<text x="54.7" y="229">C7</text>
<text x="76.6" y="249.5">R11</text>
<text x="97" y="249.5">D3</text>
<text x="76.6" y="252.5">39k</text>
<text x="97" y="252.7">1N4148WX</text>
<text x="415.4" y="256.8">R25</text>
<text x="415.4" y="260">47k</text>
<text x="709.8" y="261.4">HDR-M-2.54_1x1</text>
<text x="709.8" y="258.2">SDA_DECAY1</text>
<text x="403.6" y="279.2">U6</text>
<text x="403.6" y="282.4">OP07CDR</text>
<text x="345.1" y="304.1">R23</text>
<text x="345.1" y="307.3">470k</text>
<text x="381.7" y="316.1">47k</text>
<text x="381.7" y="312.9">R24</text>
<text x="601" y="322.4">OP07CDR</text>
<text x="612.5" y="319.4">U7</text>
<text x="644.6" y="323.5">R31</text>
<text x="644.6" y="326.7">47k</text>
<text x="317.5" y="334.4">33nF</text>
<text x="317.5" y="331.3">C8</text>
<text x="368.7" y="334.4">33nF</text>
<text x="368.7" y="331.3">C9</text>
<text x="709.8" y="335.5">HDR-M-2.54_1x1</text>
<text x="709.8" y="332.3">SCL_DECAY</text>
<text x="644.6" y="346.4">R32</text>
<text x="359.2" y="353.2">330</text>
<text x="359.2" y="350">R20</text>
<text x="644.6" y="349.6">47k</text>
<text x="148.9" y="357">VDD2</text>
<text x="581.1" y="358.8">R30</text>
<text x="27.2" y="363.7">HDR-M-2.54_1x1</text>
<text x="27.2" y="360.5">VDD3</text>
<text x="148.9" y="360.2">HDR-M-2.54_1x1</text>
<text x="581.1" y="361.9">47k</text>
<text x="708.4" y="364.1">GND1</text>
<text x="23.7" y="370.8">HDR-M-2.54_1x1</text>
<text x="23.7" y="367.6">IMPULSE</text>
<text x="147.2" y="369.3">5V1</text>
<text x="708.1" y="367.2">HDR-M-2.54_1x1</text>
<text x="27.2" y="377.8">HDR-M-2.54_1x1</text>
<text x="147.2" y="372.5">HDR-M-2.54_1x1</text>
<text x="592.7" y="376.4">R27</text>
<text x="147.2" y="381.7">GND2</text>
<text x="344.7" y="381.4">10k</text>
<text x="344.7" y="378.2">TUNE_POT</text>
<text x="553.9" y="383.5">Q7</text>
<text x="592.7" y="379.6">27k</text>
<text x="709.6" y="378.4">VSS1</text>
<text x="709.8" y="381.4">HDR-M-2.54_1x1</text>
<text x="27.2" y="388.4">HDR-M-2.54_1x1</text>
<text x="27.2" y="385.2">VSS2</text>
<text x="147.2" y="384.9">HDR-M-2.54_1x1</text>
<text x="546.3" y="386.8">BC547B</text>
<text x="637.2" y="395.9">C10</text>
<text x="709.8" y="395.5">HDR-M-2.54_1x1</text>
<text x="709.8" y="392.2">OUT</text>
<text x="369.4" y="399.4">R21</text>
<text x="637.2" y="399.1">470nF</text>
<text x="369.4" y="402.6">470</text>
<text x="342.2" y="425.4">910k</text>
<text x="342.2" y="422.3">R19</text>
<text x="622.5" y="448.5">10k</text>
<text x="622.6" y="445.3">ATTACK_POT</text>
<text x="32.5" y="459.3">VDD4</text>
<text x="329.5" y="460.6">OP07CDR</text>
<text x="329.5" y="457.4">U5</text>
<text x="32.5" y="462.5">HDR-M-2.54_1x1</text>
<text x="189.6" y="465">R14</text>
<text x="620.2" y="467.8">1k</text>
<text x="620.2" y="464.6">R28</text>
<text x="189.6" y="468.1">100k</text>
<text x="266.4" y="471.7">Q6</text>
<text x="32.5" y="478.4">HDR-M-2.54_1x1</text>
<text x="32.5" y="475.2">5V2</text>
<text x="266.4" y="475">BC547B</text>
<text x="299.9" y="477.3">R17</text>
<text x="299.9" y="480.5">10k</text>
<text x="34.3" y="489.3">GND4</text>
<text x="216.3" y="489.4">R15</text>
<text x="244.2" y="489.3">R16</text>
<text x="620.9" y="491.2">D4</text>
<text x="34.3" y="492.5">HDR-M-2.54_1x1</text>
<text x="216.3" y="492.6">22k</text>
<text x="244.2" y="492.5">120k</text>
<text x="320.4" y="497.8">1k</text>
<text x="320.4" y="494.6">R18</text>
<text x="620.9" y="494.3">1N4148WX</text>
<text x="34.3" y="515.4">HDR-M-2.54_1x1</text>
<text x="34.3" y="512.2">VSS3</text>
<text x="215.2" y="513.7">BC557</text>
<text x="215.2" y="510.6">Q5</text>
</g>
<g font-size="3.2" fill="#00f">
<text x="103.9" y="45.2">1</text>
<text x="103.9" y="48.7">8</text>
<text x="124.2" y="52.2">5</text>
<text x="103.9" y="55.7">2</text>
<text x="124.2" y="59.3">6</text>
<text x="103.9" y="62.8">3</text>
<text x="618.9" y="161.6">1</text>
<text x="618.9" y="165.1">8</text>
<text x="618.9" y="172.2">2</text>
<text x="639.3" y="168.6">5</text>
<text x="618.9" y="179.2">3</text>
<text x="639.3" y="175.7">6</text>
<text x="405.7" y="207.4">1</text>
<text x="409.2" y="209.2">HVC/A0</text>
<text x="405.7" y="211">2</text>
<text x="405.7" y="214.5">3</text>
<text x="409.2" y="212.7">SCL</text>
<text x="427.1" y="212.7">A1</text>
<text x="432.7" y="214.5">12</text>
<text x="432.7" y="211">13</text>
<text x="110.9" y="218">1</text>
<text x="110.9" y="221.5">8</text>
<text x="405.7" y="221.5">5</text>
<text x="409.2" y="216.3">SDA</text>
<text x="423.3" y="219.8">WR#</text>
<text x="427.1" y="216.3">A2</text>
<text x="432.7" y="221.5">10</text>
<text x="432.7" y="218">11</text>
<text x="131.3" y="225.1">5</text>
<text x="405.7" y="225.1">6</text>
<text x="409.2" y="223.3">P1B</text>
<text x="409.2" y="226.8">P1W</text>
<text x="424.2" y="226.8">P0W</text>
<text x="425.1" y="223.3">P0B</text>
<text x="432.7" y="225.1">9</text>
<text x="110.9" y="228.6">2</text>
<text x="131.3" y="232.1">6</text>
<text x="405.7" y="228.6">7</text>
<text x="409.2" y="230.4">P1A</text>
<text x="425.1" y="230.4">P0A</text>
<text x="432.7" y="228.6">8</text>
<text x="110.9" y="235.7">3</text>
<text x="407.2" y="286.8">1</text>
<text x="407.2" y="290.3">8</text>
<text x="427.6" y="293.9">5</text>
<text x="407.2" y="297.4">2</text>
<text x="407.2" y="304.4">3</text>
<text x="427.6" y="300.9">6</text>
<text x="611" y="334.4">3</text>
<text x="590.7" y="338">6</text>
<text x="611" y="341.5">2</text>
<text x="590.7" y="345">5</text>
<text x="611" y="352.1">1</text>
<text x="611" y="348.5">8</text>
<text x="333.2" y="465">1</text>
<text x="333.2" y="468.5">8</text>
<text x="353.5" y="472">5</text>
<text x="333.2" y="475.5">2</text>
<text x="353.5" y="479.1">6</text>
<text x="333.2" y="482.6">3</text>
</g>
<g font-size="3.2" fill="#f00">
<text x="114.7" y="50.4" transform="rotate(-90 114.7 50.4)">7</text>
<text x="114.7" y="70.8" transform="rotate(-90 114.7 70.8)">4</text>
<text x="629.7" y="166.9" transform="rotate(-90 629.7 166.9)">7</text>
<text x="629.7" y="187.2" transform="rotate(-90 629.7 187.2)">4</text>
<text x="424.2" y="209.2">VDD</text>
<text x="432.7" y="207.4">14</text>
<text x="121.7" y="223.3" transform="rotate(-90 121.7 223.3)">7</text>
<text x="121.7" y="243.7" transform="rotate(-90 121.7 243.7)">4</text>
<text x="418.1" y="292.1" transform="rotate(-90 418.1 292.1)">7</text>
<text x="418.1" y="312.5" transform="rotate(-90 418.1 312.5)">4</text>
<text x="601.5" y="329.1" transform="rotate(-90 601.5 329.1)">4</text>
<text x="601.5" y="349.5" transform="rotate(-90 601.5 349.5)">7</text>
<text x="344" y="470.3" transform="rotate(-90 344 470.3)">7</text>
<text x="344" y="490.6" transform="rotate(-90 344 490.6)">4</text>
</g>
<g font-size="3.2">
<text x="405.7" y="218">4</text>
<text x="409.2" y="219.8">VSS</text>
<text x="709.2" y="265.3">1</text>
<text x="709.2" y="339.4">1</text>
<text x="148.3" y="364.1">1</text>
<text x="26.6" y="367.6">1</text>
<text x="707.5" y="371.1">1</text>
<text x="23.1" y="374.6">1 GND3</text>
<text x="146.5" y="376.4">1</text>
<text x="26.6" y="381.7">1</text>
<text x="146.5" y="388.8">1</text>
<text x="709.2" y="385.2">1</text>
<text x="26.6" y="392.3">1</text>
<text x="709.2" y="399.3">1</text>
<text x="31.9" y="466.4">1</text>
<text x="31.9" y="482.2">1</text>
<text x="33.6" y="496.4">1</text>
<text x="33.6" y="519.3">1</text>
</g>
</svg>
